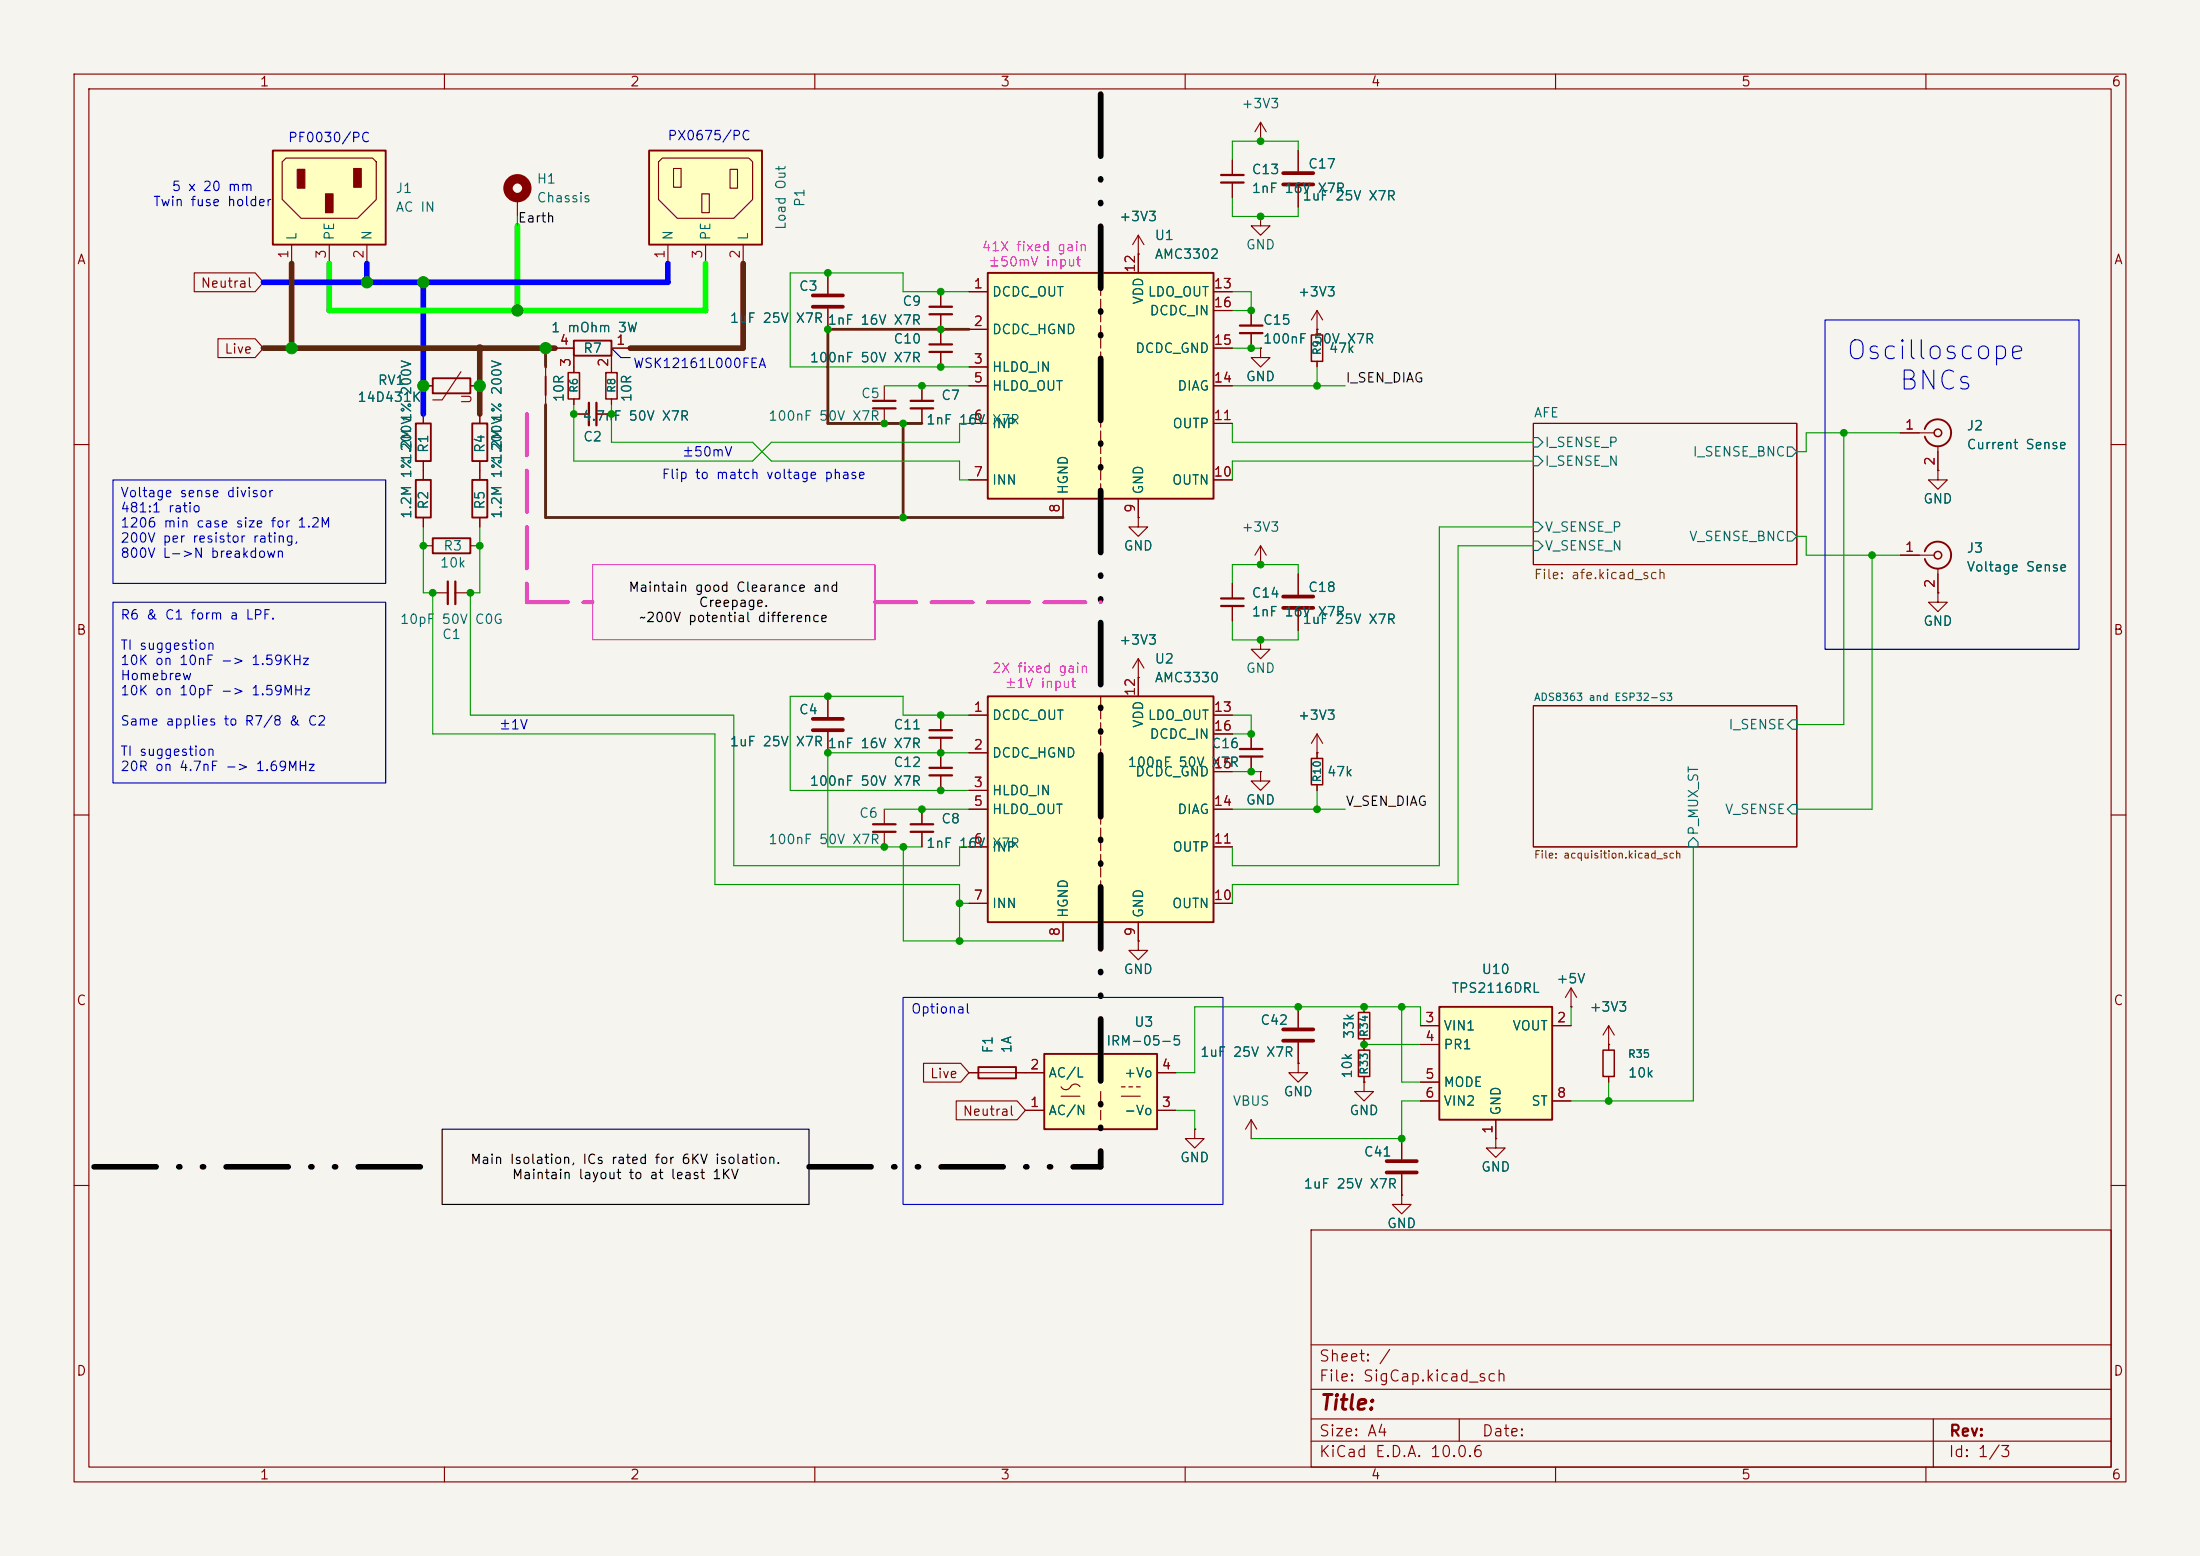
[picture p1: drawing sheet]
<svg xmlns="http://www.w3.org/2000/svg" width="297mm" height="210mm" viewBox="0 0 297 210" stroke-linecap="round" stroke-linejoin="round" font-family="sans-serif">
<path d="M0 0h297v210h-297z" fill="#f5f4ef" stroke="#f5f4ef" stroke-width=".14"/>
<g fill="none" stroke="#840000" stroke-width=".15">
<path d="M10 10h277v190h-277zM12 12h273v186h-273zM60 10v2M110 10v2M160 10v2M210 10v2M260 10v2M153.7 34.3h.1M153.7 31.8l-.8 1.2M153.7 31.8l.7 1.2M153.7 31.8v2.5M170.2 29.2v1.3h1.2l-1.2 1.3-1.3-1.3h1.3"/>
<path d="M170.2 29.2h.1M57.1 52.1h1.3M62.2 50.2l-2.5 3.8h-1.3M63.5 52.1h1.3M119.4 52.1v2M119.4 55.1v2.1M207 57.2h35.6v19h-35.6zM10 60h2M57.1 63.5v1.3M57.1 69.9v1.2M285 60h2M207 95.3h35.6v19h-35.6z"/>
<path d="M10 110h2M285 110h2M10 160h2M177 166h108v32h-108zM285 160h2M60 198v2M110 198v2M160 198v2M177 194.5h108M177 191.5h108M177 187.5h108M177 181.5h108"/>
<path d="M197 191.5v3M210 198v2M260 198v2M261 191.5v6.5"/>
</g>
<path d="M207 59.1h.6l.7 .6-.7 .6h-.6zM207 61.6h.6l.7 .6-.7 .7h-.6zM207 73h.6l.7 .7-.7 .6h-.6zM207 70.5h.6l.7 .6-.7 .7h-.6zM241.3 60.3h.6l.7 .7-.7 .6h-.6zM241.3 71.8h.6l.7 .6-.7 .6h-.6zM241.9 97.2h.7v1.2h-.7l-.6-.6zM228.6 113l.6 .7v.6h-1.2v-.6zM241.9 108.6h.7v1.3h-.7l-.6-.7z" fill="none" stroke="#006464" stroke-width=".15"/>
<path d="M58.4 51.1h5.1v2h-5.1zM56.1 64.8h2.1v5.1h-2.1z" fill="none" stroke="#840000" stroke-width=".25"/>
<path d="M117.9 54.1h3M117.9 55.1h3" fill="none" stroke="#840000" stroke-width=".3"/>
<g fill="#ffffc2">
<path d="M87.6 20.3h15.3v12.7h-15.3z"/>
<path d="M88.9 21.8l.5-.5h11.7l.5 .5v5.1l-2.5 2.6h-7.7l-2.5-2.6z"/>
</g>
<path d="M87.6 20.3h15.3v12.7h-15.3zM58.4 72.6h5.1v2.1h-5.1zM63.8 64.8h2v5.1h-2z" fill="none" stroke="#840000" stroke-width=".25"/>
<g fill="none" stroke="#840000" stroke-width=".15">
<path d="M88.9 21.8l.5-.5h11.7l.5 .5v5.1l-2.5 2.6h-7.7l-2.5-2.6zM90.2 33v2.6M90.9 22.7h1v2.6h-1zM94.7 26.2h1.1v2.5h-1.1zM95.2 33v2.6M98.6 22.9h1v2.5h-1zM100.3 33v2.6M77.5 55.9h2M80.5 55.9h2M124.5 52.1v2M124.5 55.1v2.1M170.2 47v1.3h1.2l-1.2 1.2-1.3-1.2h1.3"/>
<path d="M170.2 47h.1M57.1 73.7h1.3M63.5 73.7h1.3M64.8 63.5v1.3M64.8 69.9v1.2M153.7 69.9v1.2h1.2l-1.2 1.3-1.3-1.3h1.3M153.7 69.9h.1M58.4 80h2.1M61.5 80h2M124.5 109.2v2.1M124.5 112.3v2M153.7 127v1.3h1.2l-1.2 1.2-1.3-1.2h1.3"/>
<path d="M153.7 127h.1"/>
</g>
<path d="M79.5 54.4v3M80.5 54.4v3M122.9 54.1h3.1M122.9 55.1h3.1M60.5 78.5v3M61.5 78.5v3M122.9 111.3h3.1M122.9 112.3h3.1" fill="none" stroke="#840000" stroke-width=".3"/>
<path d="M133.3 94h30.5v30.5h-30.5z" fill="#ffffc2"/>
<path d="M133.3 94h30.5v30.5h-30.5z" fill="none" stroke="#840000" stroke-width=".25"/>
<g fill="none" stroke="#840000" stroke-width=".15">
<path d="M111.8 36.8v2.8M127 39.4v2M111.8 41.7v2.8M127 42.4v4.1M127 47.5v2M168.9 41.9v2M168.9 45v2M166.4 78.7v2.1M170.2 76.2h.1M170.2 73.7l-.8 1.2M170.2 73.7l.7 1.2M170.2 73.7v2.5"/>
<path d="M175.3 77.5v2.8M130.8 96.5h2.5M148.6 94v1.3M148.6 95.8v1.2M148.6 97.5v1.3M148.6 99.3v1.3M153.7 91.4h.1M153.7 88.9v5.1M153.7 88.9l-.8 1.3M153.7 88.9l.7 1.3M163.8 96.5h2.6M163.8 99.1h2.6"/>
<path d="M166.4 81.8v2M175.3 82.3v2.8M130.8 101.6h2.5M130.8 106.7h2.5M130.8 109.2h2.5M130.8 114.3h2.5M148.6 101.1v1.3M148.6 102.9v1.2M148.6 104.6v1.3M148.6 106.4v1.3M148.6 108.2v1.3M148.6 110v1.3"/>
<path d="M148.6 111.8v1.2M148.6 113.5v1.3M148.6 115.3v1.3M148.6 117.1v1.3M148.6 118.9v1.2M163.8 109.2h2.6M163.8 114.3h2.6M163.8 104.1h2.6M170.2 104.1v1.3h1.2l-1.2 1.3-1.3-1.3h1.3M170.2 104.1h.1M130.8 121.9h2.5M143.5 124.5v2.5"/>
<path d="M148.6 120.7v1.2M148.6 122.4v1.3M153.7 124.5v2.5M163.8 121.9h2.6M184.1 135.9v.8M212.1 135.9h.1M212.1 133.4l-.8 1.2M212.1 133.4l.8 1.2M212.1 133.4v2.5M217.2 138.4l-.8 1.3M217.2 138.4l.7 1.3M217.2 138.4v3.3"/>
<path d="M184.1 140.2v1.5M184.1 145.3v.8M201.9 153.7v1.2h1.3l-1.3 1.3-1.2-1.3h1.2M201.9 153.7h.1M217.2 141h.1M217.2 145.3v.8"/>
</g>
<path d="M183.4 136.7h1.5v3.5h-1.5zM183.4 141.7h1.5v3.6h-1.5zM216.4 141.7h1.5v3.6h-1.5z" fill="none" stroke="#840000" stroke-width=".2"/>
<path d="M125.5 41.4h3M125.5 42.4h3M125.5 46.5h3M125.5 47.5h3M167.4 43.9h3M167.4 45h3M164.8 80.8h3.1M164.8 81.8h3.1" fill="none" stroke="#840000" stroke-width=".3"/>
<path d="M109.7 39.9h4.1M109.7 41.4h4.1M173.2 80.5h4.1M173.2 82h4.1" fill="none" stroke="#840000" stroke-width=".51"/>
<path d="M194.3 135.9h15.2v15.2h-15.2z" fill="#ffffc2"/>
<path d="M194.3 135.9h15.2v15.2h-15.2z" fill="none" stroke="#840000" stroke-width=".25"/>
<path d="M191.8 138.4h2.5M209.5 138.4h2.6M191.8 141h2.5M191.8 146.1h2.5M191.8 148.6h2.5M201.9 151.1v2.6M209.5 148.6h2.6" fill="none" stroke="#840000" stroke-width=".15"/>
<g fill="#ffffc2">
<path d="M36.8 20.3h15.3v12.7h-15.3z"/>
<path d="M38.6 21.3h11.7l.5 .5v5.1l-2.5 2.6h-7.7l-2.5-2.6v-5.1z"/>
</g>
<path d="M36.8 20.3h15.3v12.7h-15.3z" fill="none" stroke="#840000" stroke-width=".25"/>
<g fill="none" stroke="#840000" stroke-width=".15">
<path d="M38.6 21.3h11.7l.5 .5v5.1l-2.5 2.6h-7.7l-2.5-2.6v-5.1zM39.4 33v2.6M44.4 33v2.6M49.5 33v2.6M69.8 26.7v2.5M166.4 21.6v2M166.4 24.6v2.1M175.3 20.3v2.8M175.3 25.1v2.8M177.8 44.5h.1M177.8 41.9v3.3M177.8 48.8v.7"/>
<path d="M177.8 41.9l-.8 1.3M177.8 41.9l.8 1.3"/>
</g>
<g fill="#840000" stroke="#840000" stroke-width=".15">
<path d="M47.8 22.7h1v2.6h-1z"/>
<path d="M40.1 22.9h1v2.5h-1z"/>
<path d="M43.9 26.2h1.1v2.5h-1.1z"/>
</g>
<path d="M173.2 23.4h4.1M173.2 24.9h4.1" fill="none" stroke="#840000" stroke-width=".51"/>
<path d="M164.8 23.6h3.1M164.8 24.6h3.1" fill="none" stroke="#840000" stroke-width=".3"/>
<circle cx="69.8" cy="25.4" r="1.27" fill="none" stroke="#840000" stroke-width="1.3"/>
<path d="M177 45.2h1.6v3.6h-1.6z" fill="none" stroke="#840000" stroke-width=".2"/>
<path d="M133.3 36.8h30.5v30.5h-30.5z" fill="#ffffc2"/>
<path d="M133.3 36.8h30.5v30.5h-30.5z" fill="none" stroke="#840000" stroke-width=".25"/>
<g fill="none" stroke="#840000" stroke-width=".15">
<path d="M130.8 39.4h2.5M148.6 36.8v1.3M148.6 38.6v1.3M153.7 34.3v2.5M163.8 39.4h2.6M77.5 49.5v.8M77.5 53.8v.8M130.8 44.5h2.5M130.8 49.5h2.5M130.8 52.1h2.5M130.8 57.2h2.5M148.6 40.4v1.3"/>
<path d="M148.6 42.2v1.2M148.6 43.9v1.3M148.6 45.7v1.3M148.6 47.5v1.3M148.6 49.3v1.2M148.6 51.1v1.2M148.6 52.8v1.3M148.6 54.6v1.3M148.6 56.4v1.3M148.6 58.2v1.2M148.6 59.9v1.3M163.8 52.1h2.6"/>
<path d="M163.8 57.2h2.6M163.8 47h2.6M163.8 41.9h2.6M130.8 64.8h2.5M143.5 67.3v2.6M148.6 61.7v1.3M148.6 63.5v1.3M148.6 65.3v1.2M153.7 67.3v2.6M163.8 64.8h2.6M161.3 152.4v1.3h1.3l-1.3 1.2-1.3-1.2h1.3M161.3 152.4h.1"/>
</g>
<path d="M76.7 50.3h1.5v3.5h-1.5z" fill="none" stroke="#840000" stroke-width=".2"/>
<path d="M141 142.2h15.2v10.2h-15.2z" fill="#ffffc2"/>
<path d="M56.1 57.2h2.1v5h-2.1zM63.8 57.2h2v5h-2zM73.7 50.8v2.5M77.5 46h5v2h-5zM259.8 57.9a1.82 1.82 0 0 1 2-1.3 1.82 1.82 0 0 1 1.6 1.8M263.4 58.4a1.81 1.81 0 0 1-1.6 1.8 1.81 1.81 0 0 1-1.9-1.3M259.8 74.4a1.82 1.82 0 0 1 2-1.3 1.82 1.82 0 0 1 1.6 1.8M263.4 74.9a1.81 1.81 0 0 1-1.6 1.8 1.81 1.81 0 0 1-1.9-1.3M132.1 144h5.1v1.5h-5.1zM141 142.2h15.2v10.2h-15.2z" fill="none" stroke="#840000" stroke-width=".25"/>
<g fill="none" stroke="#840000" stroke-width=".15">
<path d="M170.2 19.1h.1M170.2 16.5l-.8 1.3M170.2 16.5l.7 1.3M170.2 16.5v2.6M26.2 36.8h8.2l1.2 1.3-1.2 1.3h-8.2zM111.8 36.8v2.8M127 39.4v2M130.8 39.4h2.5M153.7 34.3h.1M153.7 34.3v2.5M163.8 39.4h2.6M166.4 21.6v2"/>
<path d="M166.4 24.6v2.1M175.3 20.3v2.8M175.3 25.1v2.8M29.4 45.7h5l1.2 1.3-1.2 1.3h-5zM57.1 55.9v1.3M57.1 52.1h1.3M63.5 52.1h1.3M64.8 55.9v1.3M73.7 49.5v5.1M74.9 47h2.6v3.3M77.5 53.8v.8M77.5 55.9h2"/>
<path d="M80.5 55.9h2M82.5 53.8v.8M85.1 47h-2.6v3.3M111.8 41.7v2.8M124.5 52.1v2M124.5 55.1v2.1M127 42.4v4.1M127 47.5v2M130.8 44.5h2.5M130.8 49.5h2.5M130.8 52.1h2.5M130.8 57.2h2.5"/>
<path d="M163.8 47h2.6M163.8 52.1h2.6M163.8 57.2h2.6M163.8 41.9h2.6M168.9 41.9v2M168.9 45v2M170.2 47h.1M177.8 44.5h.1M177.8 44.5v.7M177.8 48.8v.7M256.5 58.4h4.6M57.1 62.2v2.6"/>
<path d="M57.1 69.9v1.2M64.8 62.2v2.6M64.8 69.9v1.2M130.8 64.8h2.5M143.5 67.3v2.6M153.7 69.9h.1M153.7 67.3v2.6M163.8 64.8h2.6M166.4 78.7v2.1M175.3 77.5v2.8M256.5 74.9h4.6M261.6 63.5v1.3h1.3l-1.3 1.2-1.3-1.2h1.3"/>
<path d="M261.6 63.5h.1M261.6 60.2v3.3M261.6 76.7v3.3M111.8 94v2.8M111.8 98.8v2.8M127 96.5v2.1M127 99.6v4M130.8 96.5h2.5M153.7 91.4h.1M153.7 91.4v2.6M163.8 96.5h2.6M163.8 99.1h2.6"/>
<path d="M166.4 81.8v2M168.9 99.1v2M170.2 86.4v1.2h1.2l-1.2 1.3-1.3-1.3h1.3M170.2 86.4h.1M175.3 82.3v2.8M177.8 99.1l-.8 1.2M177.8 99.1l.8 1.2M177.8 99.1v3.3M261.6 80v1.3h1.3l-1.3 1.3-1.3-1.3h1.3M261.6 80h.1M119.4 109.2v2.1M119.4 112.3v2"/>
<path d="M124.5 109.2v2.1M124.5 112.3v2M127 104.6v2.1M130.8 101.6h2.5M130.8 106.7h2.5M130.8 109.2h2.5M130.8 114.3h2.5M163.8 109.2h2.6M163.8 114.3h2.6M163.8 104.1h2.6M168.9 102.1v2M170.2 104.1h.1"/>
<path d="M177.8 101.6h.1M177.8 105.9v.8M130.8 121.9h2.5M143.5 124.5v2.5M153.7 127h.1M153.7 124.5v2.5M163.8 121.9h2.6M175.3 135.9v2.8M184.1 135.9v.8M191.8 138.4h2.5M209.5 138.4h2.6M212.1 135.9h.1"/>
<path d="M124.7 143.5h5l1.1 1.3-1.1 1.3h-5zM129.1 148.6h8.2l1.1 1.3-1.1 1.2h-8.2zM130.8 144.8h10.2M138.4 149.9h2.6M143.3 146.7a.77 .77 0 0 0 .7 .4 .77 .77 0 0 0 .7-.6 .73 .73 0 0 1 1.1 .2M143.3 148h2.5M148.6 142.2v1.3M148.6 144.8v1.3M148.6 147.3v1.3M148.6 149.9v1.2M151.4 148h2.5M151.4 146.7h.5"/>
<path d="M152.4 146.7h.5M153.4 146.7h.5M156.2 149.9h2.5M156.2 144.8h2.5M161.3 152.4h.1M168.9 153.7h.1M168.9 151.1v2.6M168.9 151.1l-.8 1.3M168.9 151.1l.8 1.3M175.3 143.5v1.3h1.2l-1.2 1.3-1.3-1.3h1.3M175.3 143.5h.1M175.3 140.7v2.8"/>
<path d="M184.1 146.1v1.2h1.3l-1.3 1.3-1.2-1.3h1.2M184.1 146.1h.1M184.1 140.2v1.5M184.1 145.3v.8M189.2 153.7v2.8M189.2 158.5v2.8M191.8 141h2.5M191.8 146.1h2.5M191.8 148.6h2.5M201.9 153.7h.1M201.9 151.1v2.6M209.5 148.6h2.6"/>
<path d="M217.2 141h.1M217.2 141v.7M217.2 145.3v.8M189.2 161.3v1.3h1.3l-1.3 1.2-1.2-1.2h1.2M189.2 161.3h.1"/>
</g>
<path d="M125.5 98.6h3M125.5 99.6h3M117.9 111.3h3M117.9 112.3h3M125.5 103.6h3M125.5 104.6h3M167.4 101.1h3M167.4 102.1h3" fill="none" stroke="#840000" stroke-width=".3"/>
<path d="M109.7 97h4.1M109.7 98.6h4.1M173.2 138.9h4.1M173.2 140.5h4.1M187.2 156.7h4.1M187.2 158.2h4.1" fill="none" stroke="#840000" stroke-width=".51"/>
<g fill="none" stroke="#840000" stroke-width=".2">
<path d="M81.8 50.3h1.5v3.5h-1.5zM177 102.4h1.6v3.5h-1.6z"/>
<circle cx="261.6" cy="58.4" r=".51"/>
<circle cx="261.6" cy="74.9" r=".51"/>
</g>
<path d="M148.6 12.7v144.8M12.7 157.5h47M109.2 157.5h39.4" fill="none" stroke="#000" stroke-width=".76" stroke-dasharray="8.4 3 .2 3 .2 3"/>
<path d="M82.5 47l1.3 1.3h1.3M246.4 43.2h34.3v44.4h-34.3zM15.2 64.8h36.9v13.9h-36.9zM15.2 81.3h36.9v24.4h-36.9zM121.9 134.6h43.2v28h-43.2z" fill="none" stroke="#0000c2" stroke-width=".15"/>
<path d="M118.1 81.3h30.5" fill="none" stroke="#f0f" stroke-width=".51" stroke-dasharray="5.6 2"/>
<path d="M71.1 55.9v25.4M71.1 81.3h8.9" fill="none" stroke="#ff00ea" stroke-width=".51" stroke-dasharray="5.6 2"/>
<g fill="none" stroke="#009600" stroke-width=".15">
<path d="M69.8 29.2v1.3M130.8 39.4h-8.9v-2.6h-15.2v12.7h24.1M166.4 26.7v2.5h8.9v-1.3M166.4 39.4h2.5v2.5h-2.5M175.3 20.3v-1.2h-8.9v2.5M77.5 54.6v7.6h24.1l2.5-2.5h25.4v-2.5h1.3M82.5 54.6v5.1h19.1l2.5 2.5h25.4v2.6h1.3M119.4 52.1h11.4M166.4 57.2v2.5h40.6M166.4 52.1h15.2M166.4 47h3.8M177.8 49.5v2.6"/>
<path d="M248.9 58.4v39.4h-6.3M256.5 58.4h-12.7v2.6h-1.2M57.1 71.1v8.9h1.3v19.1h38.1v20.3h33v7.6M64.8 71.1v8.9h-1.3v16.5h35.6v20.3h30.4v-2.5h1.3M175.3 77.5v-1.3h-8.9v2.5M207 62.2h-40.6v2.6M207 71.1h-12.7v45.7h-27.9v-2.5M207 73.7h-10.2v45.7h-30.4v2.5M242.6 72.4h1.2v2.5h12.7M252.7 74.9v34.3h-10.1M130.8 96.5h-8.9v-2.5h-15.2v12.7h24.1M166.4 96.5h2.5v2.6h-2.5"/>
<path d="M166.4 83.8v2.6h8.9v-1.3M119.4 109.2h11.4M122 114.3v12.7h21.5M130.8 101.6h-19v12.7h12.7M166.4 104.1h3.8M166.4 109.2h15.2M177.8 106.7v2.5M228.6 114.3v34.3h-16.5M129.5 121.9h1.3M189.2 135.9v10.2h2.6M191.8 138.4v-2.5h-30.5v8.9h-2.6M212.1 135.9v2.5"/>
<path d="M158.7 149.9h2.6v2.5M184.1 141h7.7M191.8 148.6h-2.6v5.1h-20.3M217.2 146.1v2.5"/>
</g>
<path d="M73.7 47v2.5M73.7 54.6v15.3h69.8M121.9 57.2v12.7M130.8 44.5h-19v12.7h12.7" fill="none" stroke="#5a280f" stroke-width=".38"/>
<path d="M49.5 35.6v2.5M57.1 38.1v17.8M90.2 35.6v2.5h-54.6" fill="none" stroke="#00f" stroke-width=".76"/>
<path d="M39.4 35.6v11.4M100.3 35.6v11.4h-15.2M35.6 47h39.3M64.8 47v8.9" fill="none" stroke="#5a280f" stroke-width=".76"/>
<path d="M44.4 35.6v6.3h50.8v-6.3M69.8 30.5v11.4" fill="none" stroke="#0f0" stroke-width=".76"/>
<path d="M80 76.2h38.1v10.2h-38.1z" fill="none" stroke="#f0f" stroke-width=".15"/>
<path d="M59.7 152.4h49.5v10.2h-49.5z" fill="none" stroke="#000" stroke-width=".15"/>
<g fill="#009600" stroke="#009600" stroke-width=".14">
<circle cx="252.7" cy="74.9" r=".46"/>
<circle cx="248.9" cy="58.4" r=".46"/>
<circle cx="170.2" cy="86.4" r=".46"/>
<circle cx="168.9" cy="99.1" r=".46"/>
<circle cx="175.3" cy="135.9" r=".46"/>
<circle cx="184.1" cy="135.9" r=".46"/>
<circle cx="129.5" cy="127" r=".46"/>
<circle cx="168.9" cy="41.9" r=".46"/>
<circle cx="127" cy="39.4" r=".46"/>
<circle cx="127" cy="44.5" r=".46"/>
<circle cx="124.5" cy="52.1" r=".46"/>
<circle cx="177.8" cy="52.1" r=".46"/>
<circle cx="184.1" cy="141" r=".46"/>
<circle cx="189.2" cy="135.9" r=".46"/>
<circle cx="189.2" cy="153.7" r=".46"/>
<circle cx="217.2" cy="148.6" r=".46"/>
<circle cx="170.2" cy="76.2" r=".46"/>
<circle cx="49.5" cy="38.1" r=".76"/>
<circle cx="69.8" cy="41.9" r=".76"/>
<circle cx="111.8" cy="94" r=".46"/>
<circle cx="119.4" cy="114.3" r=".46"/>
<circle cx="111.8" cy="101.6" r=".46"/>
<circle cx="63.5" cy="80" r=".46"/>
<circle cx="64.8" cy="73.7" r=".46"/>
<circle cx="57.1" cy="73.7" r=".46"/>
<circle cx="57.1" cy="52.1" r=".76"/>
<circle cx="64.8" cy="52.1" r=".76"/>
<circle cx="39.4" cy="47" r=".76"/>
<circle cx="57.1" cy="38.1" r=".76"/>
<circle cx="58.4" cy="80" r=".46"/>
<circle cx="170.2" cy="19.1" r=".46"/>
<circle cx="168.9" cy="47" r=".46"/>
<circle cx="127" cy="49.5" r=".46"/>
<circle cx="170.2" cy="29.2" r=".46"/>
<circle cx="121.9" cy="69.9" r=".46"/>
<circle cx="119.4" cy="57.2" r=".46"/>
<circle cx="121.9" cy="57.2" r=".46"/>
<circle cx="127" cy="106.7" r=".46"/>
<circle cx="127" cy="96.5" r=".46"/>
<circle cx="127" cy="101.6" r=".46"/>
<circle cx="177.8" cy="109.2" r=".46"/>
<circle cx="168.9" cy="104.1" r=".46"/>
<circle cx="111.8" cy="36.8" r=".46"/>
<circle cx="82.5" cy="55.9" r=".46"/>
<circle cx="77.5" cy="55.9" r=".46"/>
<circle cx="111.8" cy="44.5" r=".46"/>
<circle cx="73.7" cy="47" r=".76"/>
<circle cx="129.5" cy="121.9" r=".46"/>
<circle cx="122" cy="114.3" r=".46"/>
<circle cx="124.5" cy="109.2" r=".46"/>
</g>
<circle cx="64.8" cy="47" r=".46" fill="#5a280f" stroke="#5a280f" stroke-width=".14"/>
<g font-size="2.5" fill="#0000c2">
<text x="249.1" y="49.2">Oscilloscope</text>
<text x="256.2" y="53.3">BNCs</text>
</g>
<text font-size="2" fill="#840000" x="178" y="190.8">Title:</text>
<g font-size="1.5" fill="#840000">
<text x="178" y="184.1">Sheet: /</text>
<text x="178" y="186.8">File: SigCap.kicad_sch</text>
<text x="178" y="197">KiCad E.D.A. 10.0.6</text>
<text x="178" y="194.2">Size: A4</text>
<text x="200" y="194.2">Date:</text>
<text x="263" y="197">Id: 1/3</text>
<text x="263" y="194.2">Rev:</text>
</g>
<g font-size="1.3" fill="#840000">
<text x="35" y="12">1</text>
<text x="85" y="12">2</text>
<text x="135" y="12">3</text>
<text x="185" y="12">4</text>
<text x="235" y="12">5</text>
<text x="285" y="12">6</text>
<text x="10.3" y="36">A</text>
<text x="285.3" y="36">A</text>
<text x="27" y="39.2">Neutral</text>
<text x="30.2" y="48">Live</text>
<text x="64" y="54.6" transform="rotate(-90 64 54.6)">U</text>
<text x="10.2" y="86">B</text>
<text x="285.2" y="86">B</text>
<text x="10.2" y="136">C</text>
<text x="285.2" y="136">C</text>
<text x="125.5" y="145.8">Live</text>
<text x="129.9" y="150.9">Neutral</text>
<text x="10.2" y="186">D</text>
<text x="285.2" y="186">D</text>
<text x="35" y="200">1</text>
<text x="85" y="200">2</text>
<text x="135" y="200">3</text>
<text x="185" y="200">4</text>
<text x="235" y="200">5</text>
<text x="285" y="200">6</text>
</g>
<g font-size="1.3" fill="#006464">
<text x="167.5" y="14.9">+3V3</text>
<text x="168.9" y="23.8">C13</text>
<text x="176.5" y="23.1">C17</text>
<text x="53.3" y="26.4">J1</text>
<text x="53.3" y="28.9">AC IN</text>
<text x="72.4" y="25.1">H1</text>
<text x="72.4" y="27.6">Chassis</text>
<text x="108.9" y="28" transform="rotate(-90 108.9 28)">P1</text>
<text x="168.9" y="26.4">1nF 16V X7R</text>
<text x="175.8" y="27.4">1uF 25V X7R</text>
<text x="40.3" y="32.5" transform="rotate(-90 40.3 32.5)">L</text>
<text x="45.4" y="32.5" transform="rotate(-90 45.4 32.5)">PE</text>
<text x="50.5" y="32.5" transform="rotate(-90 50.5 32.5)">N</text>
<text x="91.1" y="32.5" transform="rotate(-90 91.1 32.5)">N</text>
<text x="96.2" y="32.5" transform="rotate(-90 96.2 32.5)">PE</text>
<text x="101.3" y="32.5" transform="rotate(-90 101.3 32.5)">L</text>
<text x="106.4" y="31.1" transform="rotate(-90 106.4 31.1)">Load Out</text>
<text x="151" y="30.2">+3V3</text>
<text x="155.8" y="32.7">U1</text>
<text x="155.8" y="35.3">AMC3302</text>
<text x="168.1" y="34">GND</text>
<text x="107.8" y="39.6">C3</text>
<text x="121.7" y="41.6">C9</text>
<text x="133.8" y="40.3">DCDC_OUT</text>
<text x="154.6" y="41.2" transform="rotate(-90 154.6 41.2)">VDD</text>
<text x="154.9" y="40.3">LDO_OUT</text>
<text x="175.1" y="40.3">+3V3</text>
<text x="74.3" y="45.2">1 mOhm 3W</text>
<text x="78.6" y="48">R7</text>
<text x="98.4" y="43.9">1uF 25V</text>
<text x="107.3" y="43.9">X7R 1nF 16V X7R</text>
<text x="120.5" y="46.7">C10</text>
<text x="133.8" y="45.4">DCDC_HGND</text>
<text x="153.2" y="48">DCDC_GND</text>
<text x="155.1" y="42.9">DCDC_IN</text>
<text x="170.4" y="44.1">C15</text>
<text x="170.4" y="46.7">100nF</text>
<text x="177.3" y="46.7">50V X7R</text>
<text x="179.3" y="48">47k</text>
<text x="50.9" y="52.3">RV1</text>
<text x="109.2" y="49.2">100nF 50V X7R</text>
<text x="133.8" y="50.5">HLDO_IN</text>
<text x="133.8" y="53">HLDO_OUT</text>
<text x="158.9" y="53">DIAG</text>
<text x="168.1" y="51.8">GND</text>
<text x="48.2" y="54.6">14D431K</text>
<text x="76.4" y="54.4" transform="rotate(-90 76.4 54.4)">10R</text>
<text x="78.5" y="57.1">4.7nF 50V X7R</text>
<text x="78.6" y="59.9">C2</text>
<text x="85.5" y="54.4" transform="rotate(-90 85.5 54.4)">10R</text>
<text x="103.6" y="57.1">100nF 50V X7R</text>
<text x="116.2" y="54">C5</text>
<text x="125" y="57.6">1nF 16V</text>
<text x="127" y="54.3">C7</text>
<text x="133.8" y="58.1">INP</text>
<text x="133.8" y="57.6">X7R</text>
<text x="158.2" y="58.1">OUTP</text>
<text x="207" y="56.7">AFE</text>
<text x="265.4" y="58.4">J2</text>
<text x="55.8" y="62.5" transform="rotate(-90 55.8 62.5)">1.2M 1% 200V</text>
<text x="58.1" y="61.2" transform="rotate(-90 58.1 61.2)">R1</text>
<text x="65.7" y="61.2" transform="rotate(-90 65.7 61.2)">R4</text>
<text x="68" y="62.5" transform="rotate(-90 68 62.5)">1.2M 1% 200V</text>
<text x="133.8" y="65.7">INN</text>
<text x="158.1" y="65.7">OUTN</text>
<text x="208.4" y="60.7">I_SENSE_P</text>
<text x="208.4" y="63.2">I_SENSE_N</text>
<text x="228.4" y="61.9">I_SENSE_BNC</text>
<text x="265.4" y="60.9">Current Sense</text>
<text x="55.8" y="70.1" transform="rotate(-90 55.8 70.1)">1.2M 1% 200V</text>
<text x="58.1" y="68.8" transform="rotate(-90 58.1 68.8)">R2</text>
<text x="65.7" y="68.8" transform="rotate(-90 65.7 68.8)">R5</text>
<text x="68" y="70.1" transform="rotate(-90 68 70.1)">1.2M 1% 200V</text>
<text x="144.5" y="66.8" transform="rotate(-90 144.5 66.8)">HGND</text>
<text x="154.6" y="66.8" transform="rotate(-90 154.6 66.8)">GND</text>
<text x="259.6" y="68.3">GND</text>
<text x="59.3" y="76.9">10k</text>
<text x="59.8" y="74.6">R3</text>
<text x="151.6" y="74.6">GND</text>
<text x="167.5" y="72.1">+3V3</text>
<text x="208.4" y="74.6">V_SENSE_N</text>
<text x="208.4" y="72.1">V_SENSE_P</text>
<text x="227.9" y="73.4">V_SENSE_BNC</text>
<text x="265.4" y="74.9">J3</text>
<text x="265.4" y="77.5">Voltage Sense</text>
<text x="168.9" y="81">C14</text>
<text x="168.9" y="83.5">1nF 16V X7R</text>
<text x="176.5" y="80.2">C18</text>
<text x="53.9" y="84.5">10pF</text>
<text x="59.5" y="84.5">50V</text>
<text x="59.6" y="86.6">C1</text>
<text x="64" y="84.5">C0G</text>
<text x="151" y="87.3">+3V3</text>
<text x="155.8" y="89.9">U2</text>
<text x="175.8" y="84.5">1uF 25V X7R</text>
<text x="259.6" y="84.8">GND</text>
<text x="155.8" y="92.4">AMC3330</text>
<text x="168.1" y="91.1">GND</text>
<text x="98.4" y="101">1uF 25V</text>
<text x="107.3" y="101">X7R 1nF 16V X7R</text>
<text x="107.8" y="96.7">C4</text>
<text x="120.5" y="98.8">C11</text>
<text x="133.8" y="97.5">DCDC_OUT</text>
<text x="154.6" y="98.3" transform="rotate(-90 154.6 98.3)">VDD</text>
<text x="154.9" y="97.5">LDO_OUT</text>
<text x="155.1" y="100">DCDC_IN</text>
<text x="163.5" y="101.3">C16</text>
<text x="175.1" y="97.5">+3V3</text>
<text x="233.3" y="98.8">I_SENSE</text>
<text x="109.2" y="106.4">100nF 50V X7R</text>
<text x="120.5" y="103.8">C12</text>
<text x="133.8" y="102.6">DCDC_HGND</text>
<text x="133.8" y="107.6">HLDO_IN</text>
<text x="152.1" y="103.8">100nF 50V X7R</text>
<text x="153.2" y="105.1">DCDC_GND</text>
<text x="179.1" y="105.1">47k</text>
<text x="115.9" y="110.7">C6</text>
<text x="127" y="111.5">C8</text>
<text x="133.8" y="110.2">HLDO_OUT</text>
<text x="158.9" y="110.2">DIAG</text>
<text x="168.1" y="108.9">GND</text>
<text x="229.6" y="112.9" transform="rotate(-90 229.6 112.9)">P_MUX_ST</text>
<text x="232.8" y="110.2">V_SENSE</text>
<text x="103.6" y="114.2">100nF 50V X7R</text>
<text x="125" y="114.8">1nF 16V</text>
<text x="133.8" y="115.3">INP</text>
<text x="133.8" y="114.8">X7R</text>
<text x="158.2" y="115.3">OUTP</text>
<text x="133.8" y="122.9">INN</text>
<text x="144.5" y="124" transform="rotate(-90 144.5 124)">HGND</text>
<text x="154.6" y="124" transform="rotate(-90 154.6 124)">GND</text>
<text x="158.1" y="122.9">OUTN</text>
<text x="151.6" y="131.8">GND</text>
<text x="199.9" y="131.8">U10</text>
<text x="195.9" y="134.3">TPS2116DRL</text>
<text x="210" y="133">+5V</text>
<text x="214.5" y="136.9">+3V3</text>
<text x="134.3" y="142.3" transform="rotate(-90 134.3 142.3)">F1</text>
<text x="136.9" y="142.3" transform="rotate(-90 136.9 142.3)">1A</text>
<text x="149.3" y="141.4">IRM-05-5</text>
<text x="153" y="138.9">U3</text>
<text x="161.9" y="142.9">1uF 25V X7R</text>
<text x="170.1" y="138.6">C42</text>
<text x="183.1" y="140.3" transform="rotate(-90 183.1 140.3)">33k</text>
<text x="194.8" y="139.4">VIN1</text>
<text x="194.8" y="141.9">PR1</text>
<text x="204.1" y="139.4">VOUT</text>
<text x="141.5" y="145.7">AC/L</text>
<text x="151.7" y="145.7">+Vo</text>
<text x="166.3" y="149.6">VBUS</text>
<text x="173.2" y="148.3">GND</text>
<text x="182.8" y="145.7" transform="rotate(-90 182.8 145.7)">10k</text>
<text x="194.8" y="147">MODE</text>
<text x="194.8" y="149.6">VIN2</text>
<text x="206.6" y="149.6">ST</text>
<text x="219.7" y="145.7">10k</text>
<text x="141.5" y="150.8">AC/N</text>
<text x="151.7" y="150.8">-Vo</text>
<text x="182.1" y="150.8">GND</text>
<text x="202.9" y="150.6" transform="rotate(-90 202.9 150.6)">GND</text>
<text x="159.2" y="157.2">GND</text>
<text x="175.9" y="160.7">1uF 25V X7R</text>
<text x="184" y="156.4">C41</text>
<text x="199.9" y="158.4">GND</text>
<text x="187.2" y="166.1">GND</text>
</g>
<g font-size="1.3" fill="#0000c2">
<text x="38.8" y="19.5">PF0030/PC</text>
<text x="90" y="19.3">PX0675/PC</text>
<text x="20.6" y="28.2">Twin fuse holder</text>
<text x="23.1" y="26.1">5 x 20 mm</text>
<text x="85.4" y="50">WSK12161L000FEA</text>
<text x="89.2" y="65">Flip to match voltage phase</text>
<text x="92" y="61.9">±50mV</text>
<text x="16.2" y="67.4">Voltage sense divisor</text>
<text x="16.2" y="69.5">481:1 ratio</text>
<text x="16.2" y="71.5">1206 min case size for 1.2M</text>
<text x="16.2" y="73.6">200V per resistor rating,</text>
<text x="16.2" y="75.6">800V L-&gt;N breakdown</text>
<text x="16.2" y="83.9">R6 &amp; C1 form a LPF.</text>
<text x="16.2" y="88">TI suggestion</text>
<text x="16.2" y="90.1">10K on 10nF -&gt; 1.59KHz</text>
<text x="16.2" y="92.1">Homebrew</text>
<text x="16.2" y="94.2">10K on 10pF -&gt; 1.59MHz</text>
<text x="16.2" y="98.3">Same applies to R7/8 &amp; C2</text>
<text x="67.3" y="98.8">±1V</text>
<text x="16.2" y="102.3">TI suggestion</text>
<text x="16.2" y="104.4">20R on 4.7nF -&gt; 1.69MHz</text>
<text x="122.9" y="137.1">Optional</text>
</g>
<g font-size="1.3" fill="#a90000">
<text x="39.2" y="35" transform="rotate(-90 39.2 35)">1</text>
<text x="44.3" y="35" transform="rotate(-90 44.3 35)">3</text>
<text x="49.4" y="35" transform="rotate(-90 49.4 35)">2</text>
<text x="90" y="35" transform="rotate(-90 90 35)">1</text>
<text x="95.1" y="35" transform="rotate(-90 95.1 35)">3</text>
<text x="100.2" y="35" transform="rotate(-90 100.2 35)">2</text>
<text x="131.3" y="39.2">1</text>
<text x="153.5" y="36.9" transform="rotate(-90 153.5 36.9)">12</text>
<text x="163.8" y="39.2">13</text>
<text x="163.8" y="41.8">16</text>
<text x="75.5" y="46.9">4</text>
<text x="83.1" y="46.9">1</text>
<text x="131.3" y="44.3">2</text>
<text x="163.8" y="46.9">15</text>
<text x="77.3" y="49.6" transform="rotate(-90 77.3 49.6)">3</text>
<text x="82.4" y="49.6" transform="rotate(-90 82.4 49.6)">2</text>
<text x="131.3" y="49.4">3</text>
<text x="131.3" y="51.9">5</text>
<text x="163.8" y="51.9">14</text>
<text x="131.3" y="57">6</text>
<text x="163.8" y="57">11</text>
<text x="257.1" y="58.3">1</text>
<text x="131.3" y="64.6">7</text>
<text x="163.8" y="64.6">10</text>
<text x="261.5" y="63" transform="rotate(-90 261.5 63)">2</text>
<text x="143.4" y="69.3" transform="rotate(-90 143.4 69.3)">8</text>
<text x="153.5" y="69.3" transform="rotate(-90 153.5 69.3)">9</text>
<text x="257.1" y="74.8">1</text>
<text x="261.5" y="79.5" transform="rotate(-90 261.5 79.5)">2</text>
<text x="153.5" y="94" transform="rotate(-90 153.5 94)">12</text>
<text x="131.3" y="96.4">1</text>
<text x="131.3" y="101.5">2</text>
<text x="163.8" y="96.4">13</text>
<text x="163.8" y="98.9">16</text>
<text x="131.3" y="106.5">3</text>
<text x="163.8" y="104">15</text>
<text x="131.3" y="109.1">5</text>
<text x="163.8" y="109.1">14</text>
<text x="131.3" y="114.2">6</text>
<text x="163.8" y="114.2">11</text>
<text x="131.3" y="121.8">7</text>
<text x="163.8" y="121.8">10</text>
<text x="143.4" y="126.5" transform="rotate(-90 143.4 126.5)">8</text>
<text x="153.5" y="126.5" transform="rotate(-90 153.5 126.5)">9</text>
<text x="192.3" y="138.3">3</text>
<text x="192.3" y="140.8">4</text>
<text x="210.1" y="138.3">2</text>
<text x="139" y="149.7">1</text>
<text x="139" y="144.6">2</text>
<text x="156.7" y="149.7">3</text>
<text x="156.7" y="144.6">4</text>
<text x="192.3" y="145.9">5</text>
<text x="192.3" y="148.5">6</text>
<text x="210.1" y="148.5">8</text>
<text x="201.8" y="153.1" transform="rotate(-90 201.8 153.1)">1</text>
</g>
<g font-size="1.3" fill="#0f0f0f">
<text x="69.8" y="30.4">Earth</text>
<text x="181.6" y="51.9">I_SEN_DIAG</text>
<text x="181.6" y="109.1">V_SEN_DIAG</text>
</g>
<g font-size="1.3" fill="#ff00e8">
<text x="132.5" y="34.2">41X fixed gain</text>
<text x="133.3" y="36.3">±50mV input</text>
<text x="133.8" y="91.1">2X fixed gain</text>
<text x="135.5" y="93.2">±1V input</text>
</g>
<g font-size="1.3">
<text x="84.8" y="80.2">Maintain good Clearance and</text>
<text x="94.2" y="82.2">Creepage.</text>
<text x="86.2" y="84.3">~200V potential difference</text>
<text x="63.4" y="157.4">Main Isolation, ICs rated for 6KV isolation.</text>
<text x="69" y="159.5">Maintain layout to at least 1KV</text>
</g>
<text font-size="1.3" fill="#725600" x="207" y="78.5">File: afe.kicad_sch</text>
<g font-size="1" fill="#006464">
<text x="78.2" y="53.1" transform="rotate(-90 78.2 53.1)">R6</text>
<text x="83.3" y="53.1" transform="rotate(-90 83.3 53.1)">R8</text>
<text x="178.6" y="48" transform="rotate(-90 178.6 48)">R9</text>
<text x="207" y="94.8">ADS8363 and ESP32-S3</text>
<text x="178.6" y="105.7" transform="rotate(-90 178.6 105.7)">R10</text>
<text x="184.9" y="140" transform="rotate(-90 184.9 140)">R34</text>
<text x="219.7" y="143">R35</text>
<text x="184.9" y="145.1" transform="rotate(-90 184.9 145.1)">R33</text>
</g>
<text font-size="1" fill="#725600" x="207" y="116.1">File: acquisition.kicad_sch</text>
</svg>
